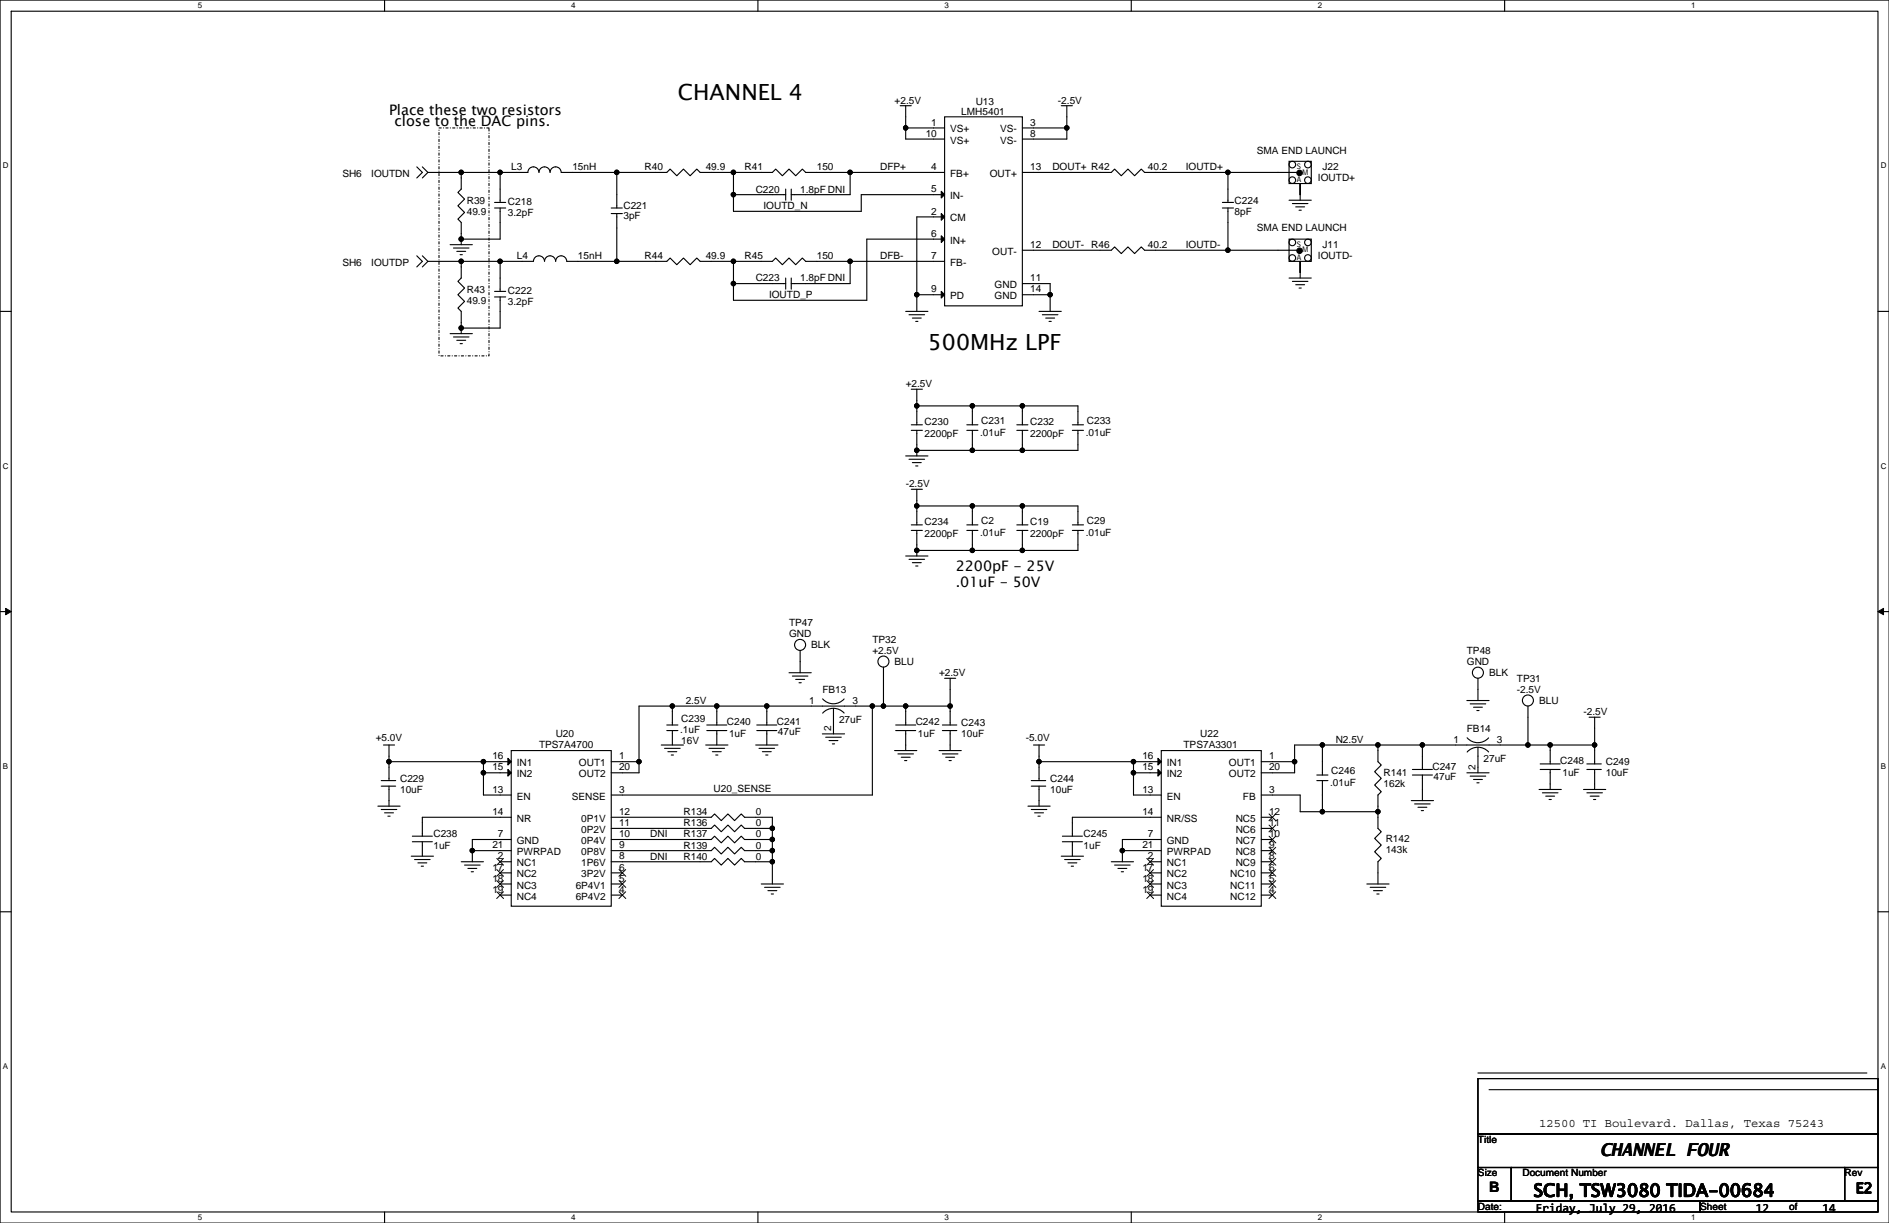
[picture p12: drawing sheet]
<svg xmlns="http://www.w3.org/2000/svg" width="432mm" height="279mm" viewBox="0 0 432 279" stroke-linecap="round" stroke-linejoin="round" font-family="sans-serif">
<path d="M0 0h431.8v279.4h-431.8zM2.6 2.6h426.7v274.3h-426.7z" fill="none" stroke="#000" stroke-width=".25"/>
<g fill="#fff">
<path d="M45.2 .3h1v2h-1z"/>
<path d="M45.2 277.1h1v2.1h-1z"/>
</g>
<path d="M87.9 0v2.6M87.9 276.9v2.5" fill="none" stroke="#000" stroke-width=".25"/>
<g fill="#fff">
<path d="M130.6 .3h1v2h-1z"/>
<path d="M130.6 277.1h1v2.1h-1z"/>
</g>
<path d="M173.2 0v2.6M173.2 276.9v2.5" fill="none" stroke="#000" stroke-width=".25"/>
<g fill="#fff">
<path d="M215.9 .3h1v2h-1z"/>
<path d="M215.9 277.1h1v2.1h-1z"/>
</g>
<path d="M258.6 0v2.6M258.6 276.9v2.5" fill="none" stroke="#000" stroke-width=".25"/>
<g fill="#fff">
<path d="M301.3 .3h1v2h-1z"/>
<path d="M301.3 277.1h1v2.1h-1z"/>
</g>
<path d="M343.9 0v2.6M343.9 276.9v2.5" fill="none" stroke="#000" stroke-width=".25"/>
<g fill="#fff">
<path d="M386.6 .3h1v2h-1z"/>
<path d="M386.6 277.1h1v2.1h-1z"/>
<path d="M.7 36.9h1.2v2h-1.2z"/>
<path d="M429.9 36.9h1.3v2h-1.3z"/>
<path d="M.7 105.4h1.2v2.1h-1.2z"/>
<path d="M429.9 105.4h1.3v2.1h-1.3z"/>
</g>
<path d="M0 71.1h2.6M429.3 71.1h2.5" fill="none" stroke="#000" stroke-width=".25"/>
<g fill="#fff">
<path d="M.7 174h1.2v2h-1.2z"/>
<path d="M429.9 174h1.2v2h-1.2z"/>
</g>
<path d="M0 139.7h2.6M429.3 139.7h2.5" fill="none" stroke="#000" stroke-width=".25"/>
<path d="M1.3 139l1.3 .7-1.3 .7zM429.3 139.7l1.3-.7v1.4z" fill="#000" stroke="#000" stroke-width=".23"/>
<g fill="#fff">
<path d="M.7 242.6h1.2v2h-1.2z"/>
<path d="M429.9 242.6h1.2v2h-1.2z"/>
</g>
<g fill="none" stroke="#000" stroke-width=".25">
<path d="M95.3 38.1l1.2 1.3-1.2 1.3M96.5 38.1l1.3 1.3M97.8 39.4l-1.3 1.3M97.8 39.4h7.6M105.4 39.4v3.8l-.7 .8 1.5 1.5-1.5 1.5 1.5 1.5-1.5 1.6 .7 .7v3.8M105.4 39.4h8.9M114.3 39.4h6.4a1.26 1.26 0 0 1 1.2-1.3 1.26 1.26 0 0 1 1.3 1.3 1.27 1.27 0 0 1 1.3-1.3 1.27 1.27 0 0 1 1.2 1.3 1.27 1.27 0 0 1 1.3-1.3 1.27 1.27 0 0 1 1.3 1.3h12.7M114.3 39.4v6.8M167.7 39.4v5.1M167.7 39.4h-7.7l-.7-.8-1.5 1.6-1.6-1.6-1.5 1.6-1.5-1.6-.8 .8h-11.4v8.1M194.3 39.4h-10.1l-.8-.8-1.5 1.6-1.5-1.6-1.6 1.6-1.5-1.6-.7 .8h-8.9M194.3 39.4v5.1h-13.4"/>
<path d="M194.3 39.4h21.6M205.8 24.2h2.5M207 24.2v5M207 29.2v2.6h8.9M215.9 26.7h17.8v43.2h-17.8zM215.9 29.2h-8.9M233.7 29.2h10.2M233.7 39.4h20.3l.8-.8 1.5 1.6 1.5-1.6 1.6 1.6 1.5-1.6 .7 .8h19.1M242.6 24.2h2.5M243.9 24.2v5M243.9 29.2v2.6h-10.2M280.7 39.4v6.8"/>
<path d="M280.7 39.4h15.7M294.7 36.9h5v5h-5zM95.3 58.4l1.2 1.3-1.2 1.3M96.5 58.4l1.3 1.3M97.8 59.7h7.6M97.8 59.7l-1.3 1.3M102.9 55.9h5.1M103.7 56.7h3.5M104.4 57.4h2M105.2 58.2h.5M105.4 54.6v1.3M105.4 59.7v3.8l-.7 .8 1.5 1.5-1.5 1.5 1.5 1.6-1.5 1.5 .7 .7v3.9"/>
<path d="M105.4 59.7h8.9M113.1 46.2h2.5M113.1 47.5h2.5M114.3 47.5v7.1h-8.9M114.3 59.7v6.9M127 59.7a1.27 1.27 0 0 0-1.3-1.3 1.27 1.27 0 0 0-1.2 1.3 1.26 1.26 0 0 0-1.3-1.3 1.26 1.26 0 0 0-1.3 1.3h-7.6M127 59.7a1.27 1.27 0 0 1 1.3-1.3 1.27 1.27 0 0 1 1.3 1.3h11.4M139.7 47.5h2.6M139.7 48.8h2.6M141 59.7h11.4l.8-.8 1.5 1.6 1.5-1.6 1.6 1.6 1.5-1.6 .7 .8h7.7M141 48.8v10.9M167.7 44.5h11.9"/>
<path d="M167.7 59.7h8.9l.7-.8 1.5 1.6 1.6-1.6 1.5 1.6 1.5-1.6 .8 .8h10.1M167.7 59.7v5.1M179.6 43.2v2.5M180.9 43.2v2.5M194.3 59.7h21.6M194.3 59.7v5.1h-13.4M215.9 49.6h-6.3v17.7M215.9 44.5h-19v3.8h-29.2v-3.8M215.9 54.6h-17.8v14h-30.4v-3.8M233.7 57.2h20.3l.8-.8 1.5 1.5 1.5-1.5 1.6 1.5 1.5-1.5 .7 .8h19.1M279.4 46.2h2.6M279.4 47.5h2.6"/>
<path d="M280.7 47.5v9.7M280.7 57.2h15.7M294.7 54.6h5v5.1h-5zM294.7 45.7h5M295.4 46.5h3.6M296.2 47.3h2M296.9 48h.6M297.2 41.9v3.8M297.2 59.7v3.8M102.9 76.2h5.1M103.7 77h3.5M104.4 77.7h2"/>
<path d="M105.2 78.5h.5M105.4 75v1.2M113.1 66.6h2.5M113.1 67.8h2.5M114.3 67.8v7.2h-8.9M167.7 64.8h11.9M179.6 63.5v2.6M180.9 63.5v2.6M207 71.1h5.1M207.8 71.9h3.5M208.6 72.7h2M209.3 73.4h.5"/>
<path d="M209.6 67.3v3.8M209.6 67.3h6.3M233.7 64.8h6.4v2.5M233.7 67.3h6.4M237.5 71.1h5.1M238.3 71.9h3.5M239 72.7h2.1M239.8 73.4h.5M240.1 67.3v3.8M294.7 63.5h5M295.4 64.3h3.6M296.2 65h2"/>
<path d="M296.9 65.8h.6M208.3 97h2.5M208.3 98.3h2.5M208.3 88.9h2.5M209.6 98.3v4.6M209.6 92.7h12.7M209.6 92.7v4.3M209.6 88.9v3.8M221 97h2.5M221 98.3h2.5M222.3 92.7v4.3M222.3 98.3v4.6"/>
<path d="M222.3 92.7h11.4M232.4 97h2.6M232.4 98.3h2.6M233.7 98.3v4.6M233.7 92.7h12.7v4.3M233.7 92.7v4.3M245.1 97h2.6M245.1 98.3h2.6M246.4 98.3v4.6h-12.7M207 104.2h5.1M207.8 104.9h3.5M208.3 119.9h2.5"/>
<path d="M208.3 111.8h2.5M208.6 105.7h2M209.3 106.4h.5M209.6 102.9h12.7M209.6 102.9v1.3M209.6 115.6h12.7M209.6 115.6v4.3M209.6 111.8v3.8M221 119.9h2.5M222.3 115.6v4.3M222.3 102.9h11.4M222.3 115.6h11.4"/>
<path d="M232.4 119.9h2.6M233.7 115.6h12.7v4.3M233.7 115.6v4.3M245.1 119.9h2.6M207 127h5.1M207.8 127.8h3.5M208.3 121.2h2.5M208.6 128.5h2M209.3 129.3h.5M209.6 121.2v4.6M209.6 125.8h12.7M209.6 125.8v1.2"/>
<path d="M221 121.2h2.5M222.3 121.2v4.6M222.3 125.8h11.4M232.4 121.2h2.6M233.7 121.2v4.6M245.1 121.2h2.6M246.4 121.2v4.6h-12.7M180.4 153.7h5M181.1 154.5h3.6M181.9 155.2h2M182.6 156h.6M182.9 148.6v5.1"/>
<path d="M188 159.7a3.3 3.3 0 0 0 5 0M202 152.4v8.9M215.9 155h2.6M217.2 155v6.3M337.8 155v5M87.1 179.6h3.3M87.1 178.3h3.3M87.7 170.2h2.5M88.9 179.6v4.6M88.9 174v4.3M88.9 174h21.6M88.9 170.2v3.8"/>
<path d="M110.5 174v2.6h6.4M110.5 174h6.4M110.5 176.6v5h6.4M116.9 171.5h22.8v35.5h-22.8zM146.1 174h-6.4M146.1 174v2.6h-6.4M151.2 170.2h5M151.9 171h3.6M152.4 165.6h2.6M152.4 166.9h2.6M152.7 171.7h2M153.4 172.5h.5"/>
<path d="M153.7 166.9v3.3M153.7 161.3h10.2M153.7 161.3v4.3M153.7 161.3h-7.6v12.7M161.3 170.2h5.1M161.6 166.9h4.5M161.6 165.6h4.5M162.1 171h3.5M162.8 171.7h2.1M163.6 172.5h.5M163.9 161.3v4.3M163.9 166.9v3.3"/>
<path d="M163.9 161.3h11.4v4.3M172.7 170.2h5.1M173 166.9h4.6M173 165.6h4.6M173.5 171h3.6M174.3 171.7h2M175 172.5h.5M175.3 166.9v3.3M175.3 161.3h24.1M188 167.7h5.1M188.7 168.4h3.6M189.5 169.2h2"/>
<path d="M190.3 169.9h.5M190.5 161.8v5.9M193 162.9a3.3 3.3 0 0 0-5 0M199.4 161.3v20.3h-59.7M199.4 161.3h2.6M202 161.3h5M204.5 171.5h5.1M204.7 166.9h4.6M204.7 165.6h4.6M205.3 172.2h3.5M206 173h2M206.8 173.8h.5"/>
<path d="M207 161.3h10.2v4.3M207 161.3v4.3M207 166.9v4.6M214.7 171.5h5M215.4 172.2h3.6M215.4 166.9h3.3M215.4 165.6h3.3M216.2 173h2M216.9 173.8h.5M217.2 166.9v4.6M235.7 179.6h3.3M235.7 178.3h3.3"/>
<path d="M236.2 170.2h2.6M237.5 170.2v3.8M237.5 174h21.6M237.5 179.6v4.6M237.5 174v4.3M259.1 174v2.6h6.4M259.1 174h6.4M259.1 176.6v5h6.4M265.5 171.5h22.8v35.5h-22.8zM288.3 174h7.6v2.6h-7.6M301 177.1h2.6M301 178.3h2.6"/>
<path d="M302.3 170.2h-6.4v3.8M302.3 178.3v7.1M302.3 170.2v6.9M302.3 170.2h12.7M315 170.2h10.1M315 170.2v3.8l.7 .8-1.5 1.5 1.5 1.5-1.5 1.5 1.5 1.6-.7 .7v3.8M322.9 177.1h4.5M322.9 175.8h4.5M325.1 170.2h24.2M325.1 170.2v5.6M325.1 177.1v5.8M335.3 160h5.1"/>
<path d="M335.3 176.6h5.1M335.4 168.6a3.3 3.3 0 0 0 4.9 0M336.1 160.8h3.5M336.1 177.3h3.5M336.8 161.6h2.1M336.8 178.1h2.1M337.6 162.3h.5M337.6 178.8h.5M337.8 170.7v5.9M340.3 171.8a3.3 3.3 0 0 0-4.9 0M349.3 161.3v8.9M349.3 170.2h5.1"/>
<path d="M352.1 175.8h4.5M352.1 174.5h4.5M354.4 175.8v4.6M354.4 170.2h10.1v4.3M354.4 170.2v4.3M362.7 175.8h3.3M362.7 174.5h3.3M363.2 163.9h2.6M364.5 163.9v6.3M364.5 175.8v4.6M86.4 184.2h5.1M87.1 184.9h3.6"/>
<path d="M87.9 185.7h2M88.7 186.5h.5M94 195.6h5.1M94.3 192.3h4.5M94.3 191h4.5M94.8 196.4h3.5M95.5 197.1h2.1M96.3 197.9h.5M96.5 192.3v3.3M105.4 196.9h5.1M106.2 197.6h3.5M107 198.4h2"/>
<path d="M107.7 199.2h.5M108 194.3v2.6M108 194.3h8.9M114.3 196.9h2.6M114.3 199.4h2.6M116.9 186.7h-20.4v4.3M116.9 191.8h-8.9v2.5M139.7 186.7h22.9l.7-.8 1.6 1.6 1.5-1.6 1.5 1.6 1.5-1.6 .8 .8h6.4v2.6M139.7 189.3h22.9l.7-.8 1.6 1.5 1.5-1.5 1.5 1.5 1.5-1.5 .8 .8h6.4M139.7 191.8h22.9l.7-.8 1.6 1.6 1.5-1.6 1.5 1.6 1.5-1.6 .8 .8h6.4M139.7 194.3h22.9l.7-.7 1.6 1.5 1.5-1.5 1.5 1.5 1.5-1.5 .8 .7h6.4M139.7 196.9h22.9l.7-.8 1.6 1.5 1.5-1.5 1.5 1.5 1.5-1.5 .8 .8h6.4"/>
<path d="M139.7 199.4h2.6M176.6 191.8v2.5M176.6 194.3v2.6M176.6 189.3v2.5M176.6 196.9v5.1M235 184.2h5.1M235.7 184.9h3.6M236.5 185.7h2M237.3 186.5h.5M242.6 195.6h5.1M242.8 192.3h4.6M242.8 191h4.6"/>
<path d="M243.4 196.4h3.5M244.1 197.1h2M244.9 197.9h.5M245.1 192.3v3.3M254 196.9h5.1M254.8 197.6h3.5M255.5 198.4h2.1M256.3 199.2h.5M256.6 194.3v2.6M262.9 196.9h2.6M262.9 199.4h2.6M265.5 186.7h-20.4v4.3"/>
<path d="M265.5 191.8h-8.9v2.5h8.9M288.3 181.6h8.9v3.8h5.1M288.3 186.7h2.6M288.3 189.3h2.6M288.3 191.8h2.6M288.3 194.3h2.6M288.3 196.9h2.6M288.3 199.4h2.6M302.3 185.4h12.7M315 185.4v3.9l.7 .7-1.5 1.5 1.5 1.6-1.5 1.5 1.5 1.5-.7 .8v5.1M322.6 182.9h5.1M323.4 183.7h3.5"/>
<path d="M324.1 184.4h2.1M324.9 185.2h.5M351.8 180.4h5.1M352.6 181.1h3.5M353.3 181.9h2.1M354.1 182.6h.5M362 180.4h5.1M362.7 181.1h3.6M363.5 181.9h2M364.3 182.6h.5M0 208.3h2.6M114.3 202h2.6"/>
<path d="M114.3 204.5h2.6M139.7 202h2.6M139.7 204.5h2.6M174 202h5.1M174.8 202.7h3.5M175.5 203.5h2.1M176.3 204.2h.5M262.9 202h2.6M262.9 204.5h2.6M288.3 202h2.6M288.3 204.5h2.6M312.4 202h5.1"/>
<path d="M313.2 202.7h3.6M314 203.5h2M314.7 204.2h.5M429.3 208.3h2.5M337.8 246.4h91.5v12.7h-91.5zM337.8 259.1h91.5v7.6h-91.5zM337.8 245.1h88.9M340.4 248.9h88.9M337.8 266.7h7.7v7.6h-7.7zM337.8 274.3h50.8v2.6h-50.8zM345.5 266.7h76.2v7.6h-76.2zM388.6 274.3h40.7v2.6h-40.7z"/>
<path d="M421.7 266.7h7.6v7.6h-7.6z"/>
<circle cx="295.4" cy="37.6" r=".76"/>
<circle cx="299" cy="37.6" r=".76"/>
<circle cx="295.4" cy="58.9" r=".76"/>
<circle cx="295.4" cy="41.2" r=".76"/>
<circle cx="295.4" cy="55.4" r=".76"/>
<circle cx="299" cy="58.9" r=".76"/>
<circle cx="299" cy="55.4" r=".76"/>
<circle cx="299" cy="41.2" r=".76"/>
<circle cx="182.9" cy="147.3" r="1.26"/>
<circle cx="201.9" cy="151.1" r="1.26"/>
<circle cx="337.8" cy="153.7" r="1.26"/>
<circle cx="349.3" cy="160" r="1.26"/>
</g>
<path d="M100.4 29.2h11.4v52.1h-11.4z" fill="none" stroke="#000" stroke-width=".25" stroke-dasharray=".5 .5 0 .5"/>
<g fill="#000" stroke="#000" stroke-width=".25">
<path d="M215.2 53.9l.7 .7-.7 .8zM215.2 43.7l.7 .8-.7 .7zM215.2 48.8l.7 .8-.7 .7zM215.2 66.6l.7 .7-.7 .8zM116.1 173.2l.8 .8-.8 .8zM116.1 175.8l.8 .8-.8 .7zM264.7 173.2l.8 .8-.8 .8zM264.7 175.8l.8 .8-.8 .7z"/>
<circle cx="105.4" cy="39.4" r=".5"/>
<circle cx="114.3" cy="39.4" r=".5"/>
<circle cx="141" cy="39.4" r=".5"/>
<circle cx="167.6" cy="39.4" r=".5"/>
<circle cx="194.3" cy="39.4" r=".5"/>
<circle cx="207" cy="29.2" r=".5"/>
<circle cx="243.8" cy="29.2" r=".5"/>
<circle cx="280.7" cy="39.4" r=".5"/>
<circle cx="297.1" cy="39.5" r=".62"/>
<circle cx="105.4" cy="54.6" r=".5"/>
<circle cx="105.4" cy="59.7" r=".5"/>
<circle cx="114.3" cy="59.7" r=".5"/>
<circle cx="141" cy="59.7" r=".5"/>
<circle cx="167.6" cy="44.5" r=".5"/>
<circle cx="167.6" cy="59.7" r=".5"/>
<circle cx="194.3" cy="59.7" r=".5"/>
<circle cx="280.7" cy="57.2" r=".5"/>
<circle cx="297.1" cy="57.3" r=".62"/>
<circle cx="105.4" cy="74.9" r=".5"/>
<circle cx="167.6" cy="64.8" r=".5"/>
<circle cx="209.6" cy="67.3" r=".5"/>
<circle cx="240" cy="67.3" r=".5"/>
<circle cx="209.6" cy="92.7" r=".5"/>
<circle cx="222.3" cy="92.7" r=".5"/>
<circle cx="233.7" cy="92.7" r=".5"/>
<circle cx="209.6" cy="102.9" r=".5"/>
<circle cx="209.6" cy="115.6" r=".5"/>
<circle cx="222.3" cy="102.9" r=".5"/>
<circle cx="222.3" cy="115.6" r=".5"/>
<circle cx="233.7" cy="102.9" r=".5"/>
<circle cx="233.7" cy="115.6" r=".5"/>
<circle cx="209.6" cy="125.7" r=".5"/>
<circle cx="222.3" cy="125.7" r=".5"/>
<circle cx="233.7" cy="125.7" r=".5"/>
<circle cx="88.9" cy="174" r=".5"/>
<circle cx="110.5" cy="174" r=".5"/>
<circle cx="110.5" cy="176.5" r=".5"/>
<circle cx="146.1" cy="174" r=".5"/>
<circle cx="153.7" cy="161.3" r=".5"/>
<circle cx="163.8" cy="161.3" r=".5"/>
<circle cx="175.3" cy="161.3" r=".5"/>
<circle cx="199.4" cy="161.3" r=".5"/>
<circle cx="201.9" cy="161.3" r=".5"/>
<circle cx="207" cy="161.3" r=".5"/>
<circle cx="217.2" cy="161.3" r=".5"/>
<circle cx="237.5" cy="174" r=".5"/>
<circle cx="259.1" cy="176.5" r=".5"/>
<circle cx="259.1" cy="174" r=".5"/>
<circle cx="295.9" cy="174" r=".5"/>
<circle cx="302.3" cy="170.2" r=".5"/>
<circle cx="315" cy="170.2" r=".5"/>
<circle cx="325.1" cy="170.2" r=".5"/>
<circle cx="349.3" cy="170.2" r=".5"/>
<circle cx="354.3" cy="170.2" r=".5"/>
<circle cx="364.5" cy="170.2" r=".5"/>
<circle cx="108" cy="194.3" r=".5"/>
<circle cx="176.5" cy="191.8" r=".5"/>
<circle cx="176.5" cy="196.9" r=".5"/>
<circle cx="176.5" cy="189.2" r=".5"/>
<circle cx="176.5" cy="194.3" r=".5"/>
<circle cx="256.5" cy="194.3" r=".5"/>
<circle cx="302.3" cy="185.4" r=".5"/>
<circle cx="315" cy="185.4" r=".5"/>
</g>
<g fill="none" stroke="#000" stroke-width=".23">
<path d="M113.6 196.1l1.5 1.6M113.6 198.6l1.5 1.6M115.1 196.1l-1.6 1.6M115.1 198.6l-1.6 1.6M141.5 198.6l1.5 1.6M143 198.6l-1.5 1.6M262.1 196.1l1.6 1.6M262.1 198.6l1.6 1.6M263.7 196.1l-1.6 1.6M263.7 198.6l-1.6 1.6M290.1 185.9l1.5 1.6M290.1 188.5l1.5 1.5"/>
<path d="M290.1 191l1.5 1.6M290.1 193.6l1.5 1.5M290.1 196.1l1.5 1.6M290.1 198.6l1.5 1.6M291.6 185.9l-1.5 1.6M291.6 188.5l-1.5 1.5M291.6 191l-1.5 1.6M291.6 193.6l-1.5 1.5M291.6 196.1l-1.5 1.6M291.6 198.6l-1.5 1.6M113.6 201.2l1.5 1.5M113.6 203.7l1.5 1.6"/>
<path d="M115.1 201.2l-1.6 1.5M115.1 203.7l-1.6 1.6M141.5 201.2l1.5 1.5M141.5 203.7l1.5 1.6M143 201.2l-1.5 1.5M143 203.7l-1.5 1.6M262.1 201.2l1.6 1.5M262.1 203.7l1.6 1.6M263.7 201.2l-1.6 1.5M263.7 203.7l-1.6 1.6M290.1 201.2l1.5 1.5M290.1 203.7l1.5 1.6"/>
<path d="M291.6 201.2l-1.5 1.5M291.6 203.7l-1.5 1.6"/>
</g>
<g font-size="5.1">
<text x="155" y="22.9">CHANNEL 4</text>
<text x="212.1" y="80.1">500MHz LPF</text>
</g>
<g font-size="4.1">
<text x="365.8" y="264.1">CHANNEL FOUR</text>
<text x="350.5" y="273.4">SCH, TSW3080 TIDA-00684</text>
</g>
<g font-size="3.3">
<text x="88.9" y="26.2">Place these two resistors</text>
<text x="90.2" y="28.7">close to the DAC pins.</text>
<text x="218.5" y="130.3">2200pF - 25V</text>
<text x="218.5" y="134.2">.01uF - 50V</text>
<text x="340.4" y="272.3">B</text>
<text x="424.2" y="272.6">E2</text>
</g>
<g font-size="2.8">
<text x="351.8" y="257.5">12500 TI Boulevard. Dallas, Texas 75243</text>
<text x="351" y="276.9">Friday, July 29, 2016</text>
<text x="401.3" y="276.9">12</text>
<text x="416.6" y="276.9">14</text>
</g>
<g font-size="2.3">
<text x="204.5" y="23.7">+2.5V</text>
<text x="223" y="23.9">U13</text>
<text x="241.8" y="23.7">-2.5V</text>
<text x="212.9" y="28.7">1</text>
<text x="219.7" y="26.2">LMH5401</text>
<text x="235.5" y="28.7">3</text>
<text x="211.6" y="31.2">10</text>
<text x="217.2" y="30.3">VS+</text>
<text x="217.2" y="32.8">VS+</text>
<text x="228.6" y="30.3">VS-</text>
<text x="228.6" y="32.8">VS-</text>
<text x="235.5" y="31.2">8</text>
<text x="287.3" y="35.1">SMA END LAUNCH</text>
<text x="78.3" y="40.4">SH6</text>
<text x="84.9" y="40.4">IOUTDN</text>
<text x="116.9" y="38.9">L3</text>
<text x="130.8" y="38.9">15nH</text>
<text x="147.3" y="38.9">R40</text>
<text x="161.3" y="38.9">49.9</text>
<text x="170.2" y="38.9">R41</text>
<text x="186.7" y="38.9">150</text>
<text x="201.2" y="38.9">DFP+</text>
<text x="212.9" y="38.9">4</text>
<text x="217.2" y="40.4">FB+</text>
<text x="226.3" y="40.4">OUT+</text>
<text x="235.5" y="38.9">13</text>
<text x="240.6" y="38.9">DOUT+ R42</text>
<text x="262.4" y="38.9">40.2</text>
<text x="271" y="38.9">IOUTD+</text>
<text x="301.3" y="41.4">IOUTD+</text>
<text x="302.3" y="38.9">J22</text>
<text x="106.7" y="46.5">R39</text>
<text x="116.1" y="46.8">C218</text>
<text x="142.5" y="47.8">C221</text>
<text x="172.7" y="44">C220</text>
<text x="174.5" y="47.7">IOUTD_N</text>
<text x="182.9" y="44">1.8pF DNI</text>
<text x="212.9" y="43.9">5</text>
<text x="217.2" y="45.5">IN-</text>
<text x="282.2" y="46.5">C224</text>
<text x="106.7" y="49.1">49.9</text>
<text x="116.1" y="49.3">3.2pF</text>
<text x="142.5" y="50.1">3pF</text>
<text x="212.9" y="49">2</text>
<text x="217.2" y="50.6">CM</text>
<text x="282.2" y="49.1">8pF</text>
<text x="287.3" y="52.9">SMA END LAUNCH</text>
<text x="118.1" y="59.2">L4</text>
<text x="132.1" y="59.2">15nH</text>
<text x="147.3" y="59.2">R44</text>
<text x="161.3" y="59.2">49.9</text>
<text x="170.2" y="59.2">R45</text>
<text x="186.7" y="59.2">150</text>
<text x="201.2" y="59.2">DFB-</text>
<text x="212.9" y="54.1">6</text>
<text x="212.9" y="59.2">7</text>
<text x="217.2" y="55.7">IN+</text>
<text x="226.8" y="58.2">OUT-</text>
<text x="235.5" y="56.6">12</text>
<text x="240.6" y="56.7">DOUT-</text>
<text x="249.4" y="56.7">R46</text>
<text x="262.4" y="56.7">40.2</text>
<text x="271" y="56.7">IOUTD-</text>
<text x="301.3" y="59.2">IOUTD-</text>
<text x="302.3" y="56.7">J11</text>
<text x="78.3" y="60.7">SH6</text>
<text x="84.9" y="60.7">IOUTDP</text>
<text x="172.7" y="64.3">C223</text>
<text x="182.9" y="64.3">1.8pF DNI</text>
<text x="217.2" y="60.7">FB-</text>
<text x="227.4" y="65.8">GND</text>
<text x="235.5" y="64.3">11</text>
<text x="106.7" y="66.8">R43</text>
<text x="106.7" y="69.4">49.9</text>
<text x="116.1" y="67.1">C222</text>
<text x="116.1" y="69.6">3.2pF</text>
<text x="175.8" y="68">IOUTD_P</text>
<text x="212.9" y="66.8">9</text>
<text x="217.2" y="68.4">PD</text>
<text x="227.4" y="68.4">GND</text>
<text x="235.5" y="66.8">14</text>
<text x="207" y="88.4">+2.5V</text>
<text x="211.3" y="97.1">C230</text>
<text x="211.3" y="99.9">2200pF</text>
<text x="224" y="99.6">.01uF</text>
<text x="224.3" y="96.8">C231</text>
<text x="235.5" y="97.1">C232</text>
<text x="235.5" y="99.9">2200pF</text>
<text x="248.2" y="99.6">.01uF</text>
<text x="248.4" y="96.8">C233</text>
<text x="207" y="111.3">-2.5V</text>
<text x="211.3" y="119.9">C234</text>
<text x="224.3" y="119.7">C2</text>
<text x="235.5" y="119.9">C19</text>
<text x="248.4" y="119.7">C29</text>
<text x="211.3" y="122.7">2200pF</text>
<text x="224" y="122.5">.01uF</text>
<text x="235.5" y="122.7">2200pF</text>
<text x="248.2" y="122.5">.01uF</text>
<text x="180.4" y="143">TP47</text>
<text x="180.4" y="145.6">GND</text>
<text x="185.4" y="148.1">BLK</text>
<text x="199.4" y="146.9">TP32</text>
<text x="199.4" y="149.4">+2.5V</text>
<text x="335.3" y="149.4">TP48</text>
<text x="204.5" y="151.9">BLU</text>
<text x="214.7" y="154.5">+2.5V</text>
<text x="335.3" y="151.9">GND</text>
<text x="340.4" y="154.5">BLK</text>
<text x="346.7" y="155.7">TP31</text>
<text x="156.7" y="160.8">2.5V</text>
<text x="184.9" y="160.8">1</text>
<text x="188" y="158.3">FB13</text>
<text x="194.8" y="160.8">3</text>
<text x="346.7" y="158.3">-2.5V</text>
<text x="351.8" y="160.8">BLU</text>
<text x="155.5" y="167.4">.1uF</text>
<text x="155.7" y="164.9">C239</text>
<text x="166.1" y="165.7">C240</text>
<text x="177.6" y="165.7">C241</text>
<text x="177.8" y="167.9">47uF</text>
<text x="190" y="166.9" transform="rotate(-90 190 166.9)">2</text>
<text x="191.8" y="165.1">27uF</text>
<text x="209.3" y="165.7">C242</text>
<text x="219.7" y="165.9">C243</text>
<text x="335.3" y="167.2">FB14</text>
<text x="362" y="163.4">-2.5V</text>
<text x="85.9" y="169.2">+5.0V</text>
<text x="112.5" y="173.5">16</text>
<text x="123.2" y="171">TPS7A4700</text>
<text x="127" y="168.4">U20</text>
<text x="141.5" y="173.5">1</text>
<text x="155.7" y="170">16V</text>
<text x="166.6" y="168.4">1uF</text>
<text x="209.8" y="168.4">1uF</text>
<text x="219.7" y="168.4">10uF</text>
<text x="234.5" y="169.2">-5.0V</text>
<text x="261.1" y="173.5">16</text>
<text x="270.5" y="171">TPS7A3301</text>
<text x="274.3" y="168.4">U22</text>
<text x="290.1" y="173.5">1</text>
<text x="305.3" y="169.7">N2.5V</text>
<text x="332.3" y="169.7">1</text>
<text x="342.2" y="169.7">3</text>
<text x="91.5" y="178.6">C229</text>
<text x="112.5" y="176">15</text>
<text x="118.1" y="175">IN1</text>
<text x="118.1" y="177.6">IN2</text>
<text x="132.3" y="175">OUT1</text>
<text x="132.3" y="177.6">OUT2</text>
<text x="141.5" y="176">20</text>
<text x="240.1" y="178.6">C244</text>
<text x="261.1" y="176">15</text>
<text x="266.7" y="175">IN1</text>
<text x="266.7" y="177.6">IN2</text>
<text x="280.9" y="175">OUT1</text>
<text x="280.9" y="177.6">OUT2</text>
<text x="290.1" y="176">20</text>
<text x="304.1" y="179.6">.01uF</text>
<text x="304.3" y="176.8">C246</text>
<text x="316.3" y="177.3">R141</text>
<text x="316.3" y="179.9">162k</text>
<text x="327.4" y="175.8">C247</text>
<text x="327.7" y="178.1">47uF</text>
<text x="337.3" y="175.8" transform="rotate(-90 337.3 175.8)">2</text>
<text x="339.1" y="174">27uF</text>
<text x="356.6" y="174.5">C248</text>
<text x="357.1" y="177.3">1uF</text>
<text x="367.1" y="174.8">C249</text>
<text x="367.1" y="177.3">10uF</text>
<text x="91.5" y="181.1">10uF</text>
<text x="112.5" y="181.1">13</text>
<text x="118.1" y="182.7">EN</text>
<text x="130.7" y="182.7">SENSE</text>
<text x="141.5" y="181.1">3</text>
<text x="163.1" y="181">U20_SENSE</text>
<text x="240.1" y="181.1">10uF</text>
<text x="261.1" y="181.1">13</text>
<text x="266.7" y="182.7">EN</text>
<text x="284.1" y="182.7">FB</text>
<text x="290.1" y="181.1">3</text>
<text x="99.1" y="191.3">C238</text>
<text x="112.5" y="186.2">14</text>
<text x="113.8" y="191.3">7</text>
<text x="118.1" y="187.7">NR</text>
<text x="132.9" y="187.7">0P1V</text>
<text x="132.9" y="190.3">0P2V</text>
<text x="141.5" y="186.2">12</text>
<text x="141.5" y="188.7">11</text>
<text x="141.5" y="191.3">10</text>
<text x="148.6" y="191.3">DNI</text>
<text x="156.2" y="191.3">R137</text>
<text x="156.2" y="186.2">R134</text>
<text x="156.2" y="188.8">R136</text>
<text x="172.7" y="191.3">0</text>
<text x="172.7" y="186.2">0</text>
<text x="172.7" y="188.8">0</text>
<text x="247.7" y="191.3">C245</text>
<text x="261.1" y="186.2">14</text>
<text x="262.4" y="191.3">7</text>
<text x="266.7" y="187.7">NR/SS</text>
<text x="282.5" y="187.7">NC5</text>
<text x="282.5" y="190.3">NC6</text>
<text x="290.1" y="186.2">12</text>
<text x="290.1" y="188.7">11</text>
<text x="290.1" y="191.3">10</text>
<text x="99.1" y="193.8">1uF</text>
<text x="112.5" y="193.8">21</text>
<text x="113.8" y="196.3">2</text>
<text x="118.1" y="192.8">GND</text>
<text x="118.1" y="197.9">NC1</text>
<text x="118.1" y="195.4">PWRPAD</text>
<text x="132.9" y="192.8">0P4V</text>
<text x="132.9" y="195.4">0P8V</text>
<text x="132.9" y="197.9">1P6V</text>
<text x="141.5" y="193.8">9</text>
<text x="141.5" y="196.3">8</text>
<text x="148.6" y="196.4">DNI</text>
<text x="156.2" y="196.4">R140</text>
<text x="156.2" y="193.8">R139</text>
<text x="172.7" y="196.4">0</text>
<text x="172.7" y="193.8">0</text>
<text x="247.7" y="193.8">1uF</text>
<text x="261.1" y="193.8">21</text>
<text x="262.4" y="196.3">2</text>
<text x="266.7" y="192.8">GND</text>
<text x="266.7" y="197.9">NC1</text>
<text x="266.7" y="195.4">PWRPAD</text>
<text x="282.5" y="192.8">NC7</text>
<text x="282.5" y="195.4">NC8</text>
<text x="282.5" y="197.9">NC9</text>
<text x="290.1" y="193.8">9</text>
<text x="290.1" y="196.3">8</text>
<text x="316.8" y="192.3">R142</text>
<text x="316.8" y="194.9">143k</text>
<text x="112.5" y="198.9">17</text>
<text x="112.5" y="201.4">18</text>
<text x="112.5" y="204">19</text>
<text x="118.1" y="200.4">NC2</text>
<text x="118.1" y="203">NC3</text>
<text x="131.6" y="203">6P4V1</text>
<text x="132.9" y="200.4">3P2V</text>
<text x="141.5" y="198.9">6</text>
<text x="141.5" y="201.4">5</text>
<text x="141.5" y="204">4</text>
<text x="261.1" y="198.9">17</text>
<text x="261.1" y="201.4">18</text>
<text x="261.1" y="204">19</text>
<text x="266.7" y="200.4">NC2</text>
<text x="266.7" y="203">NC3</text>
<text x="281.2" y="203">NC11</text>
<text x="281.2" y="200.4">NC10</text>
<text x="290.1" y="201.4">5</text>
<text x="290.1" y="198.9">6</text>
<text x="290.1" y="204">4</text>
<text x="118.1" y="205.5">NC4</text>
<text x="131.6" y="205.5">6P4V2</text>
<text x="266.7" y="205.5">NC4</text>
<text x="281.2" y="205.5">NC12</text>
<text x="337.8" y="261.2">Title</text>
<text x="337.8" y="268.8">Size</text>
<text x="348" y="268.8">Document Number</text>
<text x="421.7" y="268.8">Rev</text>
<text x="337.8" y="276.4">Date:</text>
<text x="388.6" y="276.4">Sheet</text>
<text x="409" y="276.4">of</text>
</g>
<g font-size="1.8">
<text x="45.2" y="1.9">5</text>
<text x="130.6" y="1.9">4</text>
<text x="215.9" y="1.9">3</text>
<text x="301.3" y="1.9">2</text>
<text x="386.6" y="1.9">1</text>
<text x=".7" y="38.5">D</text>
<text x="296.4" y="38.6">S</text>
<text x="296.4" y="41.7">A</text>
<text x="297.7" y="39.9">M</text>
<text x="429.9" y="38.5">D</text>
<text x="296.4" y="56.4">S</text>
<text x="296.4" y="59.5">A</text>
<text x="297.7" y="57.7">M</text>
<text x=".7" y="107.1">C</text>
<text x="429.9" y="107.1">C</text>
<text x=".7" y="175.6">B</text>
<text x="429.9" y="175.6">B</text>
<text x=".7" y="244.2">A</text>
<text x="429.9" y="244.2">A</text>
<text x="45.2" y="278.8">5</text>
<text x="130.6" y="278.8">4</text>
<text x="215.9" y="278.8">3</text>
<text x="301.3" y="278.8">2</text>
<text x="386.6" y="278.8">1</text>
</g>
</svg>
